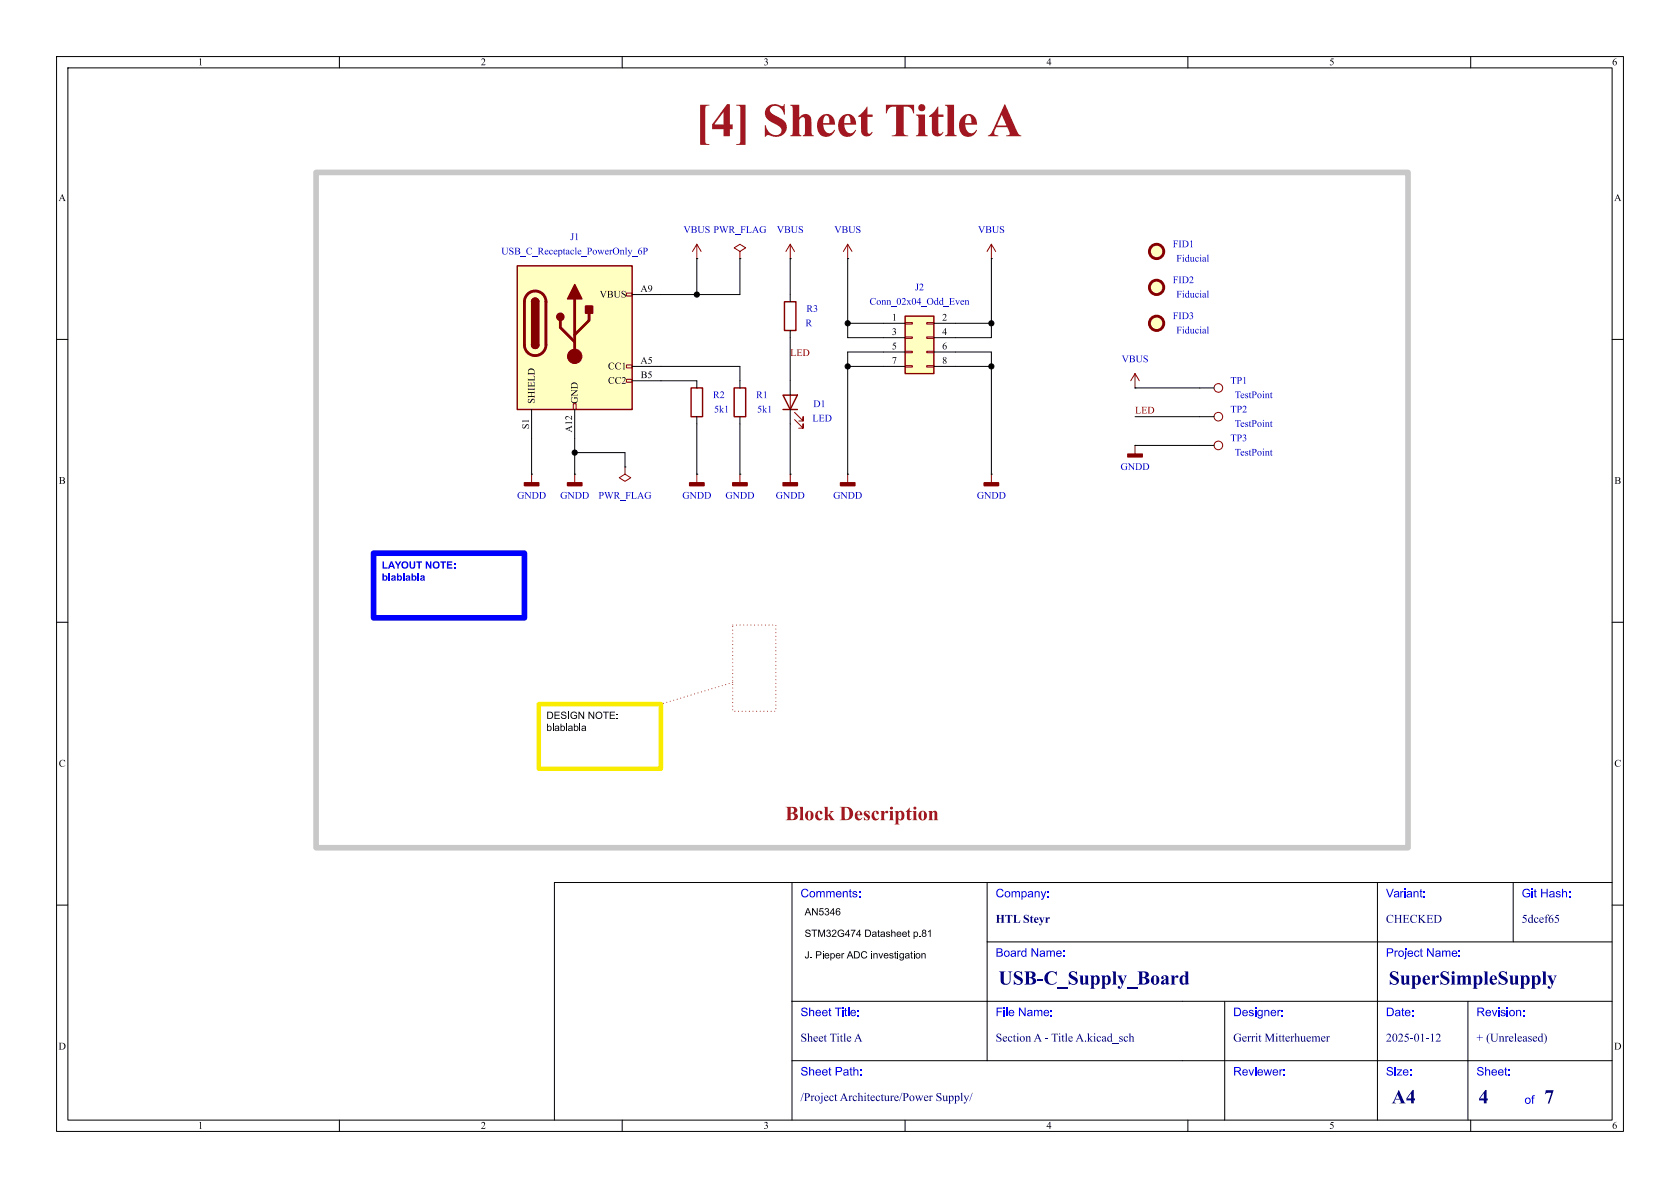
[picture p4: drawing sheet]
<svg xmlns="http://www.w3.org/2000/svg" width="297mm" height="210mm" viewBox="0 0 297 210" stroke-linecap="round" stroke-linejoin="round" font-family="sans-serif">
<g fill="none" stroke="#000" stroke-width=".18">
<path d="M10 10h277v190h-277zM12 12h273v186h-273zM60 10v2M110 10v2M160 10v2M210 10v2M260 10v2M130.8 45.7h.1M139.7 45.7h.1M149.9 45.7h.1M10 60h2M200.7 68.6h.1"/>
<path d="M285 60h2M10 110h2M285 110h2M140 156v42M174.5 156v31.5M243.5 156v42M267.5 156v10.5M285 156h-187v42M10 160h2M140 177h145M174.5 166.5h110.5M216.5 177v21"/>
<path d="M259.5 177v21M285 160h2M60 198v2M110 198v2M140 187.5h145M160 198v2M210 198v2M260 198v2"/>
</g>
<path d="M130.8 44.5l1-.7-1-.6-1 .6 1 .7v1.2M139.7 43.2l-.8 1.3M139.7 43.2l.8 1.3M139.7 43.2v2.5M149.9 43.2l-.8 1.3M149.9 43.2l.7 1.3M149.9 43.2v2.5M200.7 66l-.8 1.3M200.7 66l.7 1.3M200.7 66v2.6" fill="none" stroke="#840000" stroke-width=".18"/>
<path d="M160 55.9h5.1v10.1h-5.1z" fill="#ffffc2"/>
<path d="M138.7 53.3h2v5.1h-2zM160 55.9h5.1v10.1h-5.1zM122.2 68.6h2v5.1h-2zM138.4 69.9h2.6l-1.3 2.5zM138.4 72.4h2.6" fill="none" stroke="#840000" stroke-width=".25"/>
<g fill="none" stroke="#840000" stroke-width=".18">
<path d="M123.2 43.2l-.8 1.3M123.2 43.2l.8 1.3M123.2 43.2v2.5M160 57h1.3v.3h-1.3zM160 59.6h1.3v.2h-1.3zM163.8 57h1.3v.3h-1.3zM163.8 59.6h1.3v.2h-1.3zM175.3 43.2v2.5M175.3 43.2l-.8 1.3M175.3 43.2l.7 1.3M139.7 69.9v2.5M140.5 74.2l1.5 1.5v-.8v.8h-.8"/>
<path d="M140.5 72.9l1.5 1.5v-.7v.7h-.8M160 62.1h1.3v.3h-1.3zM160 64.6h1.3v.3h-1.3zM163.8 62.1h1.3v.3h-1.3zM163.8 64.6h1.3v.3h-1.3zM200.7 78.7v1.6M139.7 83.8v1.5M149.9 83.8v1.5M175.3 83.8v1.5"/>
<circle cx="215.4" cy="78.7" r=".76"/>
<circle cx="215.4" cy="68.6" r=".76"/>
<circle cx="215.4" cy="73.7" r=".76"/>
</g>
<g fill="none" stroke="#000" stroke-width=".18">
<path d="M123.2 45.7h.1M139.7 52.1v1.2M139.7 58.4v1.3M156.2 57.2h3.8M156.2 59.7h3.8M165.1 57.2h3.8M165.1 59.7h3.8M175.3 45.7h.1M123.2 67.3v1.3M123.2 73.7v1.2M139.7 67.3v2.6M139.7 72.4v2.5"/>
<path d="M156.2 62.2h3.8M156.2 64.8h3.8M165.1 62.2h3.8M165.1 64.8h3.8M200.7 78.7h.1M212.1 68.6h2.5M212.1 78.7h2.5M212.1 73.7h2.5M139.7 83.8h.1M149.9 83.8h.1M175.3 83.8h.1"/>
</g>
<g fill="#ffffc2" stroke="#ffffc2" stroke-width=".18">
<circle cx="204.5" cy="50.8" r="1.27"/>
<circle cx="204.5" cy="57.1" r="1.27"/>
<circle cx="204.5" cy="44.4" r="1.27"/>
</g>
<g fill="none" stroke="#840000" stroke-width=".51">
<circle cx="204.5" cy="57.1" r="1.27"/>
<circle cx="204.5" cy="50.8" r="1.27"/>
<circle cx="204.5" cy="44.4" r="1.27"/>
</g>
<g fill="#840000" stroke="#840000" stroke-width=".25">
<path d="M148.6 85.3h2.5v.6h-2.5z"/>
<path d="M138.4 85.3h2.6v.6h-2.6z"/>
<path d="M174 85.3h2.5v.6h-2.5z"/>
<path d="M199.4 80.3h2.5v.5h-2.5z"/>
</g>
<path d="M91.4 47h20.4v25.4h-20.4z" fill="#ffffc2"/>
<path d="M110.7 51.8h1.1v.5h-1.1zM101.3 71.4h.6v1h-.6zM110.7 64.5h1.1v.5h-1.1zM110.7 67.1h1.1v.5h-1.1zM94 83.8v1.5M101.6 83.8v1.5M110.5 82.6v1.2l-1 .7 1 .6 1-.6-1-.7M123.2 83.8v1.5M130.8 83.8v1.5" fill="none" stroke="#840000" stroke-width=".18"/>
<path d="M91.4 47h20.4v25.4h-20.4zM94 53.3a.64 .64 0 0 1 .6-.6 .64 .64 0 0 1 .6 .6M94 61a.64 .64 0 0 0 .6 .6 .64 .64 0 0 0 .6-.6M129.8 68.6h2v5.1h-2z" fill="none" stroke="#840000" stroke-width=".25"/>
<path d="M93.3 52a1.9 1.9 0 0 1 2-.4 1.9 1.9 0 0 1 1.2 1.7v7.7a1.91 1.91 0 0 1-1.9 1.9 1.91 1.91 0 0 1-1.9-1.9v-7.8l.2-.6zM99.1 56.6v1.3l2.5 2.6M101.6 52.8v10.2M104.1 55.4v1.2l-2.5 2.6" fill="none" stroke="#840000" stroke-width=".51"/>
<g fill="#840000" stroke="#840000" stroke-width=".25">
<path d="M94 53.3h1.2v7.7h-1.2z"/>
<path d="M94.2 52.9a.64 .64 0 0 1 .7-.1 .64 .64 0 0 1 .3 .5h-1.2z"/>
<path d="M94 61h1.2a.64 .64 0 0 1-.6 .6 .64 .64 0 0 1-.6-.6z"/>
<path d="M101.6 50.3l1.3 2.5h-2.6z"/>
<path d="M103.5 54.1h1.3v1.3h-1.3z"/>
<path d="M121.9 85.3h2.6v.6h-2.6z"/>
<path d="M92.7 85.3h2.5v.6h-2.5z"/>
<path d="M100.3 85.3h2.6v.6h-2.6z"/>
<path d="M129.5 85.3h2.6v.6h-2.6z"/>
<circle cx="99.1" cy="56" r=".63"/>
</g>
<circle cx="101.6" cy="63" r="1.27" fill="#840000" stroke="#840000" stroke-width=".18"/>
<g fill="none" stroke="#000" stroke-width=".18">
<path d="M123.2 45.7v6.4M130.8 45.7v6.4h-19M139.7 45.7v6.4M139.7 59.7v7.6M149.9 45.7v14h6.3M149.9 57.2h6.3M168.9 57.2h6.4M175.3 45.7v14h-6.4M94 72.4v11.4M101.6 72.4v11.4M111.8 64.8h19v3.8M111.8 67.3h11.4"/>
<path d="M123.2 74.9v8.9M130.8 73.7v10.1M139.7 74.9v8.9M149.9 64.8h6.3M156.2 62.2h-6.3v21.6M168.9 64.8h6.4M168.9 62.2h6.4v21.6M200.7 78.7h11.4M200.7 68.6h11.4M200.7 73.7h11.4M94 83.8h.1M101.6 83.8h.1"/>
<path d="M101.6 80h8.9v2.6M110.5 82.6h.1M123.2 83.8h.1M130.8 83.8h.1"/>
</g>
<path d="M129.5 120.7l-12.7 3.8" fill="none" stroke="#f00" stroke-width=".18" stroke-dasharray="0 .6"/>
<path d="M66 97.8h26.7v11.4h-26.7z" fill="none" stroke="#00f" stroke-width="1"/>
<g fill="#00f">
<path d="M67.6 99.3h.3v1h.6v.2h-.9z"/>
<path d="M69.1 99.2h.2l.6 1.3h-.3l-.1-.3h-.5l-.1 .3h-.3l.2-.5h.6l-.2-.5-.2 .5h-.2z"/>
<path d="M69.8 99.2h.3l.3 .5 .3-.5h.3l-.5 .8v.5h-.3v-.5z"/>
<path d="M71.1 99.4a.64 .64 0 0 1 1 .1 .64 .64 0 0 1-.3 .9 .64 .64 0 0 1-.8-.5h.2a.39 .39 0 0 0 .5 .4 .39 .39 0 0 0 .2-.6l-.3-.3a.37 .37 0 0 0-.4 .5h-.2z"/>
<path d="M72.4 99.2h.3v.7a.27 .27 0 0 0 .2 .4 .27 .27 0 0 0 .3-.4v-.7h.2v.9a.51 .51 0 0 1-.5 .4 .51 .51 0 0 1-.5-.4z"/>
<path d="M73.6 99.2h1v.3h-.4v1h-.2v-1h-.4z"/>
<path d="M75.3 99.2h.2l.5 .9v-.9h.3v1.3h-.3l-.5-.8v.8h-.2z"/>
<path d="M76.7 99.4a.64 .64 0 0 1 1 .1 .64 .64 0 0 1-.4 .9 .64 .64 0 0 1-.8-.5h.3a.39 .39 0 0 0 .5 .4 .39 .39 0 0 0 .1-.6l-.3-.3a.37 .37 0 0 0-.3 .5h-.3z"/>
<path d="M77.8 99.2h1v.3h-.3v1h-.3v-1h-.4z"/>
<path d="M79 99.2h1v.3h-.7v.2h.6v.2h-.6v.4h.7v.2h-1z"/>
<path d="M80.2 99.6h.3v.2h-.3z"/>
<path d="M80.2 100.3h.3v.2h-.3z"/>
<path d="M67.6 101.4h.3v.4a.42 .42 0 0 1 .5 .1 .42 .42 0 0 1 0 .6 .42 .42 0 0 1-.6 0v.1h-.2v-.4h.3v.2a.23 .23 0 0 0 .3-.1 .23 .23 0 0 0 0-.3 .23 .23 0 0 0-.3 0v.2h-.3z"/>
<path d="M68.7 101.4h.2v1.2h-.2z"/>
<path d="M69.2 101.8l.4-.1 .3 .1 .1 .8h-.8l-.1-.2 .5 .1 .1-.2-.6 .1 .2-.2 .4-.2-.1-.1-.4 .1z"/>
<path d="M70.2 101.4h.2v.4a.42 .42 0 0 1 .6 .1 .42 .42 0 0 1 0 .6 .42 .42 0 0 1-.6 0v.1h-.2v-.4h.2l.1 .2a.23 .23 0 0 0 .3-.1 .23 .23 0 0 0 0-.3 .23 .23 0 0 0-.4 0v.2h-.2z"/>
<path d="M71.3 101.4h.2v1.2h-.2z"/>
<path d="M71.8 101.8l.3-.1 .4 .1 .1 .8h-.8l-.1-.2 .4 .1 .2-.2-.6 .1 .1-.2 .5-.2-.1-.1-.5 .1z"/>
<path d="M72.7 101.4h.3v.4a.42 .42 0 0 1 .6 .1 .42 .42 0 0 1-.1 .6 .42 .42 0 0 1-.5 0v.1h-.3v-.4h.3v.2a.23 .23 0 0 0 .3-.1 .23 .23 0 0 0 0-.3 .23 .23 0 0 0-.3 0v.2h-.3z"/>
<path d="M73.8 101.4h.3v1.2h-.3z"/>
<path d="M74.4 101.8l.3-.1 .3 .1 .1 .8h-.7l-.1-.2 .4 .1 .1-.2-.5 .1 .1-.2 .4-.2-.1-.1-.4 .1z"/>
</g>
<path d="M95.2 124.5h21.6v11.4h-21.6z" fill="none" stroke="#faec00" stroke-width=".8"/>
<g fill="#000">
<path d="M96.7 127.9h.2v.5a.42 .42 0 0 1 .6 .4 .42 .42 0 0 1-.6 .3v.1h-.2v-.5h.2a.29 .29 0 0 0 .3 .4 .29 .29 0 0 0 .1-.5l-.2-.2-.2 .3h-.2zM96.7 125.8h.5a.64 .64 0 0 1 .6 .6 .64 .64 0 0 1-.6 .7h-.5v-.2h.5a.49 .49 0 0 0 .4-.5 .49 .49 0 0 0-.4-.4h-.3v.9h-.2zM97.7 127.9h.2v1.3h-.2zM98 125.8h.9v.2h-.7v.3h.7v.2h-.7v.4h.8v.2h-1zM98.2 128.4l.2-.1a.38 .38 0 0 1 .4 .1 .38 .38 0 0 1 0 .4l.1 .4-.2-.1-.4 .1-.2-.1-.1-.1 .6 .1 .1-.3-.7 .2a.48 .48 0 0 1 .7-.4l-.2-.2-.4 .2zM99.3 125.9l.6-.1 .2 .3-.1 .1a.27 .27 0 0 0-.4-.3 .27 .27 0 0 0-.2 .4h.3a.43 .43 0 0 1 .4 .6 .43 .43 0 0 1-.7 .2l-.2-.3 .1-.1a.33 .33 0 0 0 .3 .3 .33 .33 0 0 0 .4-.4l-.7-.3zM99.1 127.9h.1v.5a.42 .42 0 0 1 .7 .4 .42 .42 0 0 1-.7 .3v.1h-.1v-.5h.1a.29 .29 0 0 0 .4 .4 .29 .29 0 0 0 .1-.5l-.3-.2-.2 .3h-.1zM100.1 127.9h.1v1.3h-.1zM100.4 125.8h.2v1.3h-.2zM100.5 128.4l.2-.1a.4 .4 0 0 1 .4 0 .4 .4 0 0 1 .1 .5l.1 .4-.2-.1-.4 .1-.3-.1v-.1l.5 .1 .2-.3-.7 .2a.48 .48 0 0 1 .7-.4l-.2-.2-.5 .2zM101 126l.7-.2 .2 .2 .1 .2h-.2a.49 .49 0 0 0-.6-.1 .49 .49 0 0 0-.1 .7 .49 .49 0 0 0 .7 .1l.1-.3h-.4v-.2h.5v.5a.69 .69 0 0 1-1 0 .69 .69 0 0 1 0-.9zM101.5 127.9h.1v.5a.42 .42 0 0 1 .7 .4 .42 .42 0 0 1-.7 .3v.1h-.1v-.5h.1a.29 .29 0 0 0 .4 .4 .29 .29 0 0 0 .1-.5l-.3-.2-.2 .3h-.1z"/>
<path d="M102.3 125.8h.1l.7 1v-1h.2v1.3h-.2l-.7-1v1h-.1zM102.4 127.9h.2v1.3h-.2zM102.9 128.4l.2-.1a.38 .38 0 0 1 .4 .1 .38 .38 0 0 1 .1 .4v.4l-.2-.1-.4 .1-.2-.1v-.1l.5 .1 .1-.3-.6 .2a.48 .48 0 0 1 .6-.4l-.1-.2-.5 .2zM104 125.8h.2l.7 1v-1h.1v1.3h-.1l-.7-1v1h-.2zM105.4 126a.63 .63 0 0 1 1 .1 .63 .63 0 0 1-.3 .9 .63 .63 0 0 1-.8-.5h.2a.47 .47 0 0 0 .6 .4 .47 .47 0 0 0 .1-.8l-.5-.1-.2 .2v.3h-.2zM106.6 125.8h1v.2h-.4v1.1h-.2v-1.1h-.4zM107.8 125.8h.9v.2h-.7v.3h.7v.2h-.7v.4h.7v.2h-.9zM109 126.2h.2v.1h-.2zM109 126.9h.2v.2h-.2z"/>
</g>
<path d="M129.5 110.5h7.7v15.2h-7.7z" fill="none" stroke="#f00" stroke-width=".18" stroke-dasharray="0 .6"/>
<path d="M55.9 30.5h193v119.4h-193z" fill="none" stroke="#c8c8c8" stroke-width="1"/>
<g fill="#000" stroke="#000" stroke-width=".18">
<circle cx="123.2" cy="52.1" r=".46"/>
<circle cx="149.9" cy="57.2" r=".46"/>
<circle cx="175.3" cy="57.2" r=".46"/>
<circle cx="149.9" cy="64.8" r=".46"/>
<circle cx="175.3" cy="64.8" r=".46"/>
<circle cx="101.6" cy="80" r=".46"/>
</g>
<text font-size="8.4" fill="#a21622" x="122.9" y="26.3">[4] SheetTitle A</text>
<text font-size="3.5" fill="#a21622" x="138.8" y="145.4">BlockDescription</text>
<g font-size="3.5" fill="#00007f">
<text x="176.5" y="174.9">USB-C_Supply_Board</text>
<text x="245.5" y="174.9">SuperSimpleSupply</text>
<text x="246" y="195.9">A4</text>
<text x="261.4" y="196">4</text>
<text x="273" y="196">7</text>
</g>
<g font-size="2.1" fill="#00f">
<text x="141.5" y="159.2">Comments:</text>
<text x="176" y="159.2">Company:</text>
<text x="245" y="159.2">Variant:</text>
<text x="269" y="159.2">Git Hash:</text>
<text x="176" y="169.7">Board Name:</text>
<text x="245" y="169.7">Project Name:</text>
<text x="141.5" y="180.2">Sheet Title:</text>
<text x="176" y="180.2">File Name:</text>
<text x="218" y="180.2">Designer:</text>
<text x="245" y="180.2">Date:</text>
<text x="261" y="180.2">Revision:</text>
<text x="141.5" y="190.7">Sheet Path:</text>
<text x="218" y="190.7">Reviewer:</text>
<text x="245" y="190.7">Size:</text>
<text x="261" y="190.7">Sheet:</text>
<text x="269.5" y="195.7">of</text>
</g>
<g font-size="2.1" fill="#00007f">
<text x="176" y="163.7">HTL Steyr</text>
<text x="245" y="163.7">CHECKED</text>
<text x="269" y="163.7">5dcef65</text>
<text x="141.5" y="184.7">SheetTitle A</text>
<text x="176" y="184.7">SectionA - Title A.kicad_sch</text>
<text x="218" y="184.7">GerritMitterhuemer</text>
<text x="245" y="184.7">2025-01-12</text>
<text x="261" y="184.7">+ (Unreleased)</text>
<text x="141.5" y="195.2">/ProjectArchitecture/PowerSupply/</text>
</g>
<g font-size="1.8">
<text x="35" y="12">1</text>
<text x="85" y="12">2</text>
<text x="135" y="12">3</text>
<text x="185" y="12">4</text>
<text x="235" y="12">5</text>
<text x="285" y="12">6</text>
<text x="10.3" y="36">A</text>
<text x="285.3" y="36">A</text>
<text x="106" y="53.1">VBUS</text>
<text x="113.2" y="51.8">A9</text>
<text x="157.7" y="56.9">1</text>
<text x="157.7" y="59.4">3</text>
<text x="166.6" y="56.9">2</text>
<text x="166.6" y="59.4">4</text>
<text x="107.5" y="65.8">CC1</text>
<text x="113.2" y="64.5">A5</text>
<text x="157.7" y="62">5</text>
<text x="157.7" y="64.5">7</text>
<text x="166.6" y="62">6</text>
<text x="166.6" y="64.5">8</text>
<text x="95" y="71.4" transform="rotate(-90 95 71.4)">SHIELD</text>
<text x="102.6" y="71.4" transform="rotate(-90 102.6 71.4)">GND</text>
<text x="107.5" y="68.3">CC2</text>
<text x="113.3" y="67.1">B5</text>
<text x="93.7" y="75.9" transform="rotate(-90 93.7 75.9)">S1</text>
<text x="101.3" y="76.5" transform="rotate(-90 101.3 76.5)">A12</text>
<text x="10.4" y="86">B</text>
<text x="285.4" y="86">B</text>
<text x="10.4" y="136">C</text>
<text x="285.4" y="136">C</text>
<text x="142.2" y="165.8">STM32G474 Datasheet p.81</text>
<text x="142.2" y="162">AN5346</text>
<text x="142.2" y="169.6">J. Pieper ADC investigation</text>
<text x="10.3" y="186">D</text>
<text x="285.3" y="186">D</text>
<text x="35" y="200">1</text>
<text x="85" y="200">2</text>
<text x="135" y="200">3</text>
<text x="185" y="200">4</text>
<text x="235" y="200">5</text>
<text x="285" y="200">6</text>
</g>
<g font-size="1.8" fill="#0000c2">
<text x="120.8" y="41.6">VBUS PWR_FLAG</text>
<text x="137.3" y="41.6">VBUS</text>
<text x="147.5" y="41.6">VBUS</text>
<text x="172.9" y="41.6">VBUS</text>
<text x="88.6" y="45.4">USB_C_Receptacle_PowerOnly_6P</text>
<text x="100.8" y="42.9">J1</text>
<text x="207.3" y="44.2">FID1</text>
<text x="208" y="46.7">Fiducial</text>
<text x="161.8" y="51.8">J2</text>
<text x="207.3" y="50.5">FID2</text>
<text x="208" y="53.1">Fiducial</text>
<text x="142.4" y="58.1">R</text>
<text x="142.6" y="55.6">R3</text>
<text x="153.7" y="54.3">Conn_02x04_Odd_Even</text>
<text x="207.3" y="56.9">FID3</text>
<text x="208" y="59.4">Fiducial</text>
<text x="198.3" y="64.5">VBUS</text>
<text x="126" y="70.8">R2</text>
<text x="133.7" y="70.8">R1</text>
<text x="217.5" y="68.3">TP1</text>
<text x="218.3" y="70.8">TestPoint</text>
<text x="126.2" y="73.4">5k1</text>
<text x="133.9" y="73.4">5k1</text>
<text x="143.6" y="75">LED</text>
<text x="143.8" y="72.4">D1</text>
<text x="217.5" y="73.4">TP2</text>
<text x="218.3" y="75.9">TestPoint</text>
<text x="198.1" y="83.5">GNDD</text>
<text x="217.5" y="78.5">TP3</text>
<text x="218.3" y="81">TestPoint</text>
<text x="91.4" y="88.6">GNDD</text>
<text x="99" y="88.6">GNDD</text>
<text x="105.8" y="88.6">PWR_FLAG</text>
<text x="120.6" y="88.6">GNDD</text>
<text x="128.2" y="88.6">GNDD</text>
<text x="137.1" y="88.6">GNDD</text>
<text x="147.3" y="88.6">GNDD</text>
<text x="172.7" y="88.6">GNDD</text>
</g>
<g font-size="1.8" fill="#840000">
<text x="139.7" y="63.2">LED</text>
<text x="200.7" y="73.3">LED</text>
</g>
</svg>
